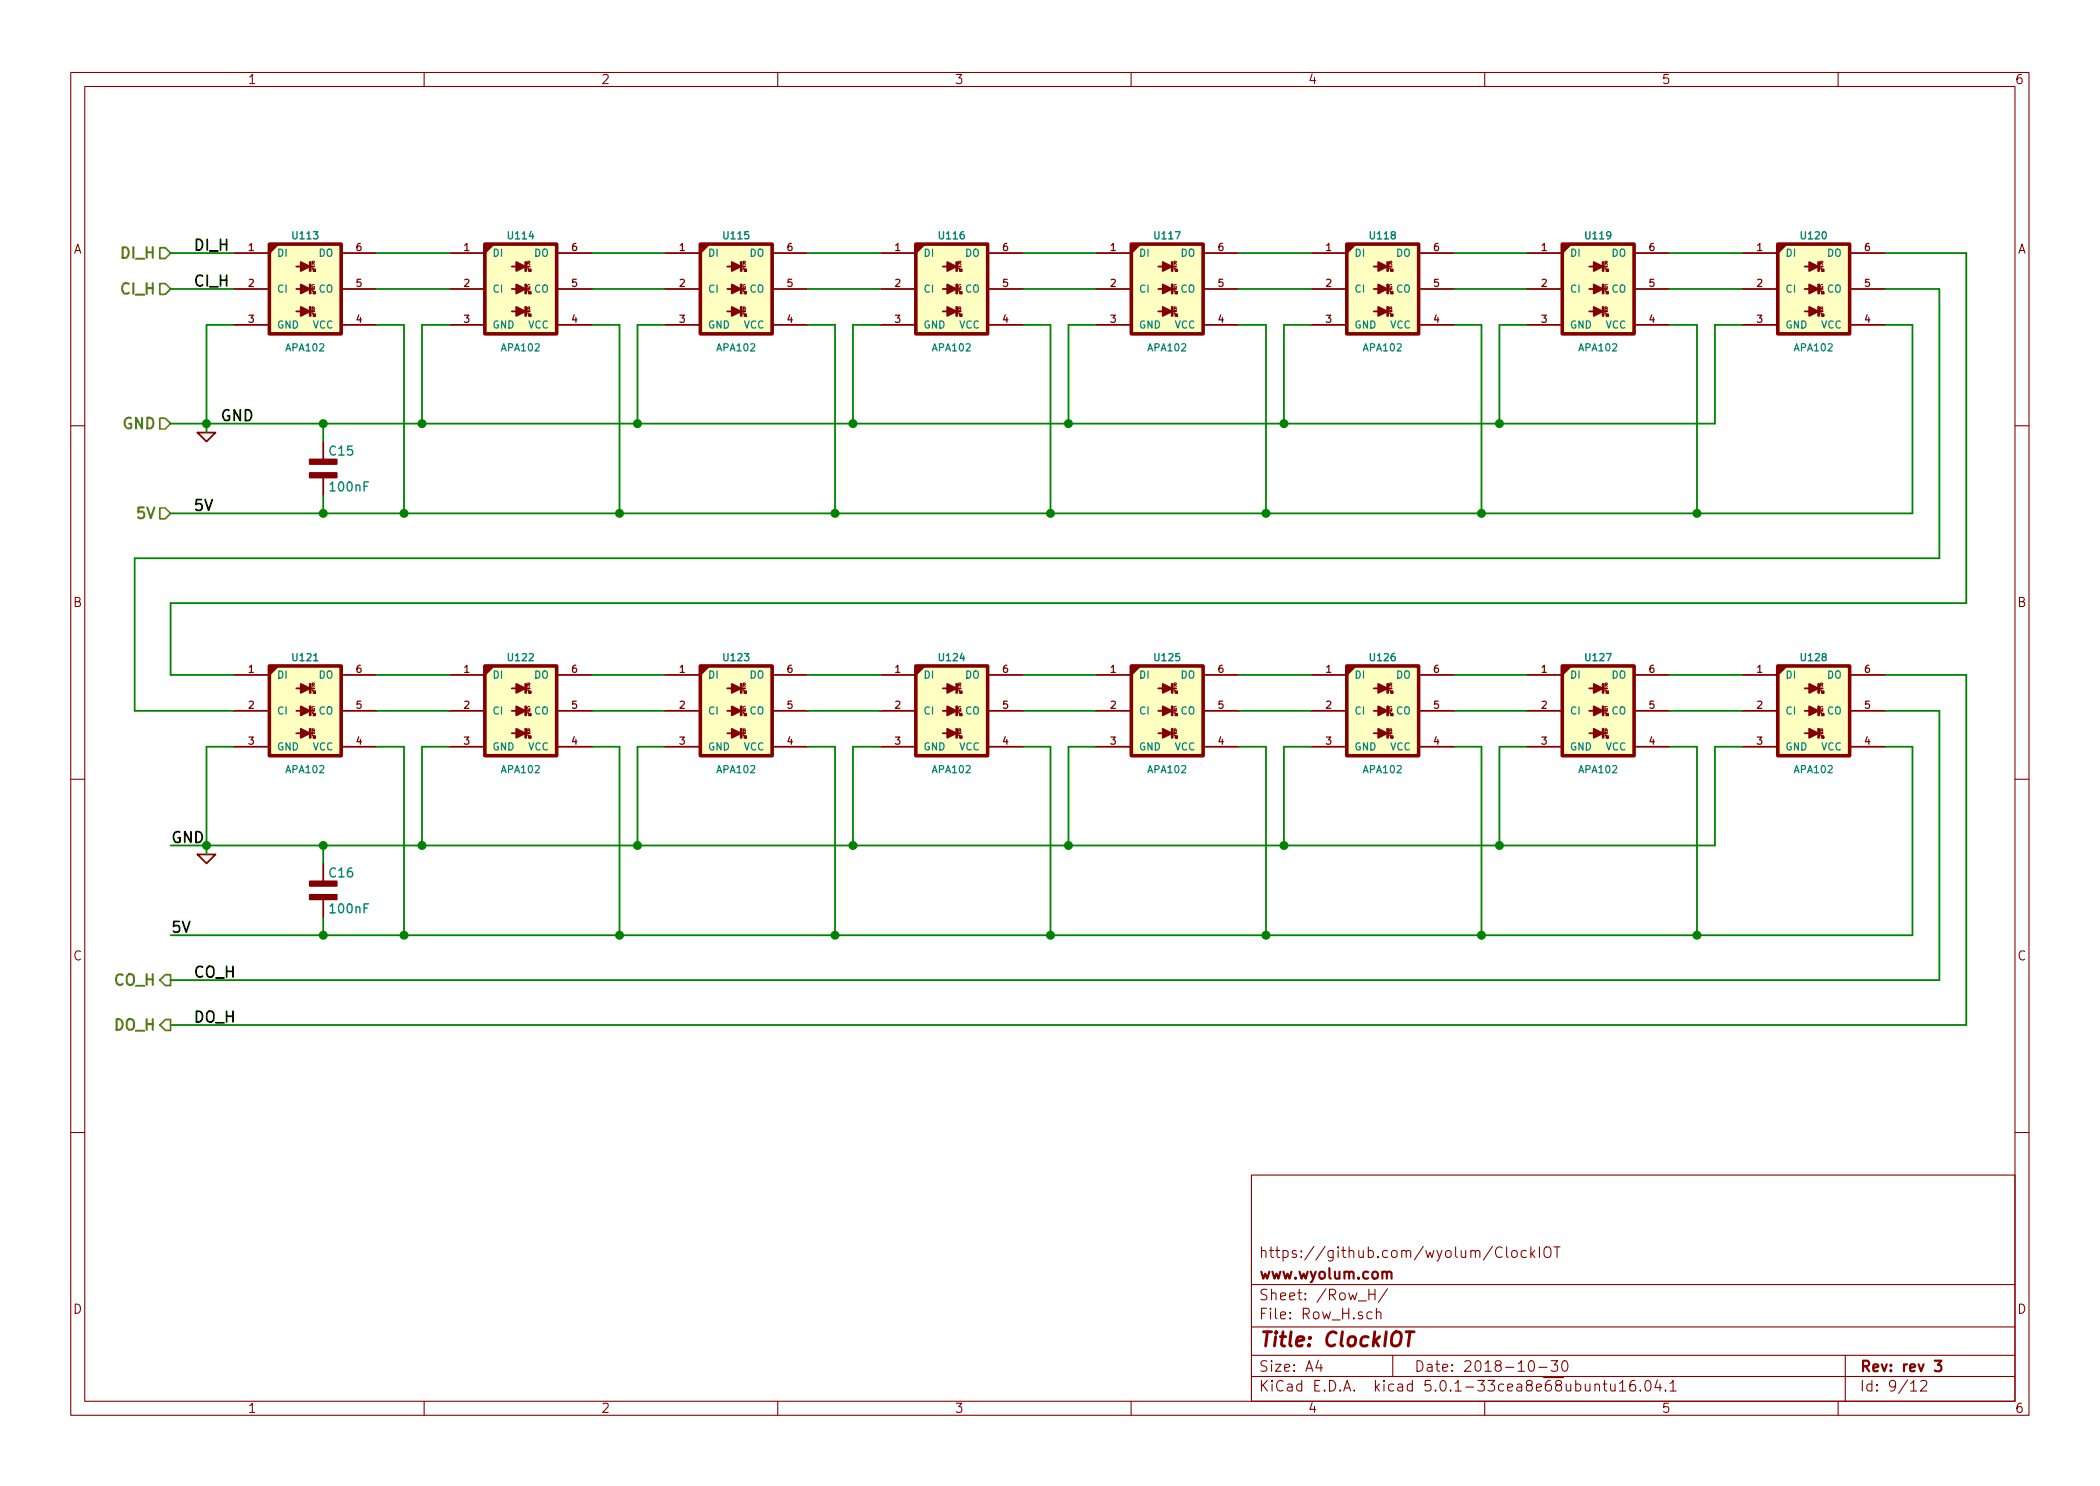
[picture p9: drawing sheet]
<svg xmlns="http://www.w3.org/2000/svg" width="297mm" height="210mm" viewBox="0 0 297 210" stroke-linecap="round" stroke-linejoin="round" font-family="sans-serif">
<g fill="none" stroke="#840000" stroke-width=".15">
<path d="M10 10.3h277v189.9h-277zM12 12.2h273v186.1h-273zM60 10.3v1.9M110 10.3v1.9M160 10.3v1.9M210 10.3v1.9M260 10.3v1.9M10 60.2h2M285 60.2h2M10 110.3h2M285 110.3h2M10 160.2h2"/>
<path d="M177 166.3h108v32h-108zM212.5 176.6a.6 .6 0 0 0-.8 0 .6 .6 0 0 0-.2 .7 .58 .58 0 0 0 .3 .6 .58 .58 0 0 0 .7-.1M213.1 176.4v1.3l.2 .2M213.9 177.1a.41 .41 0 0 1 .7 .1v.4a.41 .41 0 0 1-.4 .3 .41 .41 0 0 1-.4-.3zM215.9 177a.48 .48 0 0 0-.7 .2v.4a.48 .48 0 0 0 .7 .2M216.5 176.4v1.5M216.7 177.4l.4 .5M217.1 176.9l-.6 .6M217.8 176.4v1.5M218.6 176.5a.5 .5 0 0 1 .5 0 .5 .5 0 0 1 .3 .4v.5a.5 .5 0 0 1-.5 .5 .5 .5 0 0 1-.5-.5v-.5zM219.8 176.4h.9M220.2 176.4v1.5"/>
<path d="M285 160.2h2M60 198.3v1.9M110 198.3v1.9M160 198.3v1.9M177 194.8h108M177 191.8h108M177 187.8h108M177 181.8h108M186.5 192.5l-.4 1h1M186.8 193v1M193.6 182.4v1.5M193.6 183.1h.9"/>
<path d="M194.1 185.7a.48 .48 0 0 0-.7 0l-.1 .2 .1 .6a.48 .48 0 0 0 .7 0M194.5 182.4v1.5M194.7 185.7a.39 .39 0 0 1 .6 .1v.8M194.7 185.1v1.5M196.3 182.3l-1.3 2M197 191.8v3M210 198.3v1.9M216.3 192.7a.35 .35 0 0 1 .4-.2 .35 .35 0 0 1 .3 .3 .78 .78 0 0 1-.4 1.2 .87 .87 0 0 1-.3-1.3zM217.7 193.5h1.1M219.4 192.5h.9l-.5 .6 .4 .1a.65 .65 0 0 1 .1 .7l-.3 .1h-.4l-.2-.1M221.1 192.6a.36 .36 0 0 1 .6 .2 .77 .77 0 0 1-.4 1.2 1 1 0 0 1-.2-1.4zM226.7 195.8h.6"/>
<path d="M226.9 195.3v1.3l.3 .2h.1M227.8 195.8l.1 .9a.4 .4 0 0 0 .5 0M228.4 195.8v1M229.1 195.8l.3-.3 .1-.2v1.5M229.1 196.8h.8M231.2 195.3a.59 .59 0 0 0-.7 .7l.1 .7a.51 .51 0 0 0 .7 0 .61 .61 0 0 0-.1-.7 .57 .57 0 0 0-.6 0l-.1 .2M232 196.7v.1v-.1v.1M232.9 195.4a.37 .37 0 0 1 .6 .2 .77 .77 0 0 1-.5 1.2l-.2-.1a1.26 1.26 0 0 1 .1-1.3zM234.4 195.2l-.3 1.1h.9M234.8 195.8v1M235.6 196.7h.1l-.1 .1-.1-.1h.1v.1M236.2 195.8l.3-.3 .2-.2v1.5"/>
<path d="M236.2 196.8h.9M260 198.3v1.9M261 191.8v6.5M270.3 195.8l.3-.3 .1-.2v1.5M270.3 196.8h.8M271.7 195.5l.2-.2 .5 .1a.4 .4 0 0 1 .1 .6l-.9 .8h.9"/>
</g>
<path d="M196.2 180.1a.36 .36 0 0 1 .3-.2 .36 .36 0 0 1 .3 .2v.8M273.7 192.5h.9l-.5 .6 .4 .1 .1 .2-.1 .5-.2 .1h-.4l-.2-.1" fill="none" stroke="#840000" stroke-width=".3"/>
<path d="M198.9 188.4h1.1M199.4 188.4l-.2 2" fill="none" stroke="#840000" stroke-width=".41"/>
<path d="M22.6 35h.8l.7 .8-.7 .8h-.8zM22.6 59.2h.8l.7 .7-.7 .8h-.8zM22.6 40.1h.8l.7 .8-.7 .8h-.8zM22.6 71.9h.8l.7 .7-.7 .8h-.8zM23.4 137.9h.7v1.5h-.7l-.8-.7zM23.4 144.3h.7v1.5h-.7l-.8-.8z" fill="none" stroke="#848400" stroke-width=".25"/>
<g fill="#ffffc2" stroke="#ffffc2" stroke-width=".14">
<path d="M38.1 34.5h10.2v12.7h-10.2z"/>
<path d="M68.6 34.5h10.1v12.7h-10.1z"/>
<path d="M99.1 34.5h10.1v12.7h-10.1z"/>
<path d="M129.5 34.5h10.2v12.7h-10.2z"/>
<path d="M160 34.5h10.2v12.7h-10.2z"/>
<path d="M190.5 34.5h10.2v12.7h-10.2z"/>
<path d="M221 34.5h10.1v12.7h-10.1z"/>
<path d="M251.5 34.5h10.1v12.7h-10.1z"/>
<path d="M38.1 94.2h10.2v12.7h-10.2z"/>
<path d="M68.6 94.2h10.1v12.7h-10.1z"/>
<path d="M99.1 94.2h10.1v12.7h-10.1z"/>
<path d="M129.5 94.2h10.2v12.7h-10.2z"/>
<path d="M160 94.2h10.2v12.7h-10.2z"/>
<path d="M190.5 94.2h10.2v12.7h-10.2z"/>
<path d="M221 94.2h10.1v12.7h-10.1z"/>
<path d="M251.5 94.2h10.1v12.7h-10.1z"/>
</g>
<g fill="none" stroke="#840000" stroke-width=".51">
<path d="M38.1 34.5h10.2v12.7h-10.2zM68.6 34.5h10.1v12.7h-10.1zM99.1 34.5h10.1v12.7h-10.1zM129.5 34.5h10.2v12.7h-10.2zM160 34.5h10.2v12.7h-10.2zM190.5 34.5h10.2v12.7h-10.2zM221 34.5h10.1v12.7h-10.1zM251.5 34.5h10.1v12.7h-10.1zM38.1 94.2h10.2v12.7h-10.2zM68.6 94.2h10.1v12.7h-10.1zM99.1 94.2h10.1v12.7h-10.1zM129.5 94.2h10.2v12.7h-10.2z"/>
<path d="M160 94.2h10.2v12.7h-10.2zM190.5 94.2h10.2v12.7h-10.2zM221 94.2h10.1v12.7h-10.1zM251.5 94.2h10.1v12.7h-10.1z"/>
</g>
<g fill="none" stroke="#840000" stroke-width=".25">
<path d="M33 35.8h5.1M41.9 37.7h.6M43.8 37.1h.1v1.2h-.1zM43.8 37.7h.6M44.2 38l.4 .3v-.2l-.3 .2h.3M48.3 35.8h5M63.5 35.8h5.1M72.4 37.7h.6M74.3 37.1h.1v1.2h-.1zM74.3 37.7h.6M74.7 38l.4 .3v-.2l-.3 .2h.3M78.7 35.8h5.1"/>
<path d="M94 35.8h5.1M102.9 37.7h.6M104.8 37.1h.1v1.2h-.1zM104.8 37.7h.6M105.2 38l.3 .3v-.2l-.2 .2h.2M109.2 35.8h5.1M124.5 35.8h5M133.3 37.7h.7M135.3 37.1h.1v1.2h-.1zM135.3 37.7h.6M135.6 38l.4 .3v-.2l-.2 .2h.2M139.7 35.8h5.1"/>
<path d="M154.9 35.8h5.1M163.8 37.7h.7M165.7 37.1h.2v1.2h-.2zM165.7 37.7h.7M166.1 38l.4 .3v-.2l-.3 .2h.3M170.2 35.8h5.1M185.4 35.8h5.1M194.3 37.7h.6M196.2 37.1h.1v1.2h-.1zM196.2 37.7h.6M196.6 38l.4 .3v-.2l-.3 .2h.3M200.7 35.8h5"/>
<path d="M215.9 35.8h5.1M224.8 37.7h.6M226.7 37.1h.1v1.2h-.1zM226.7 37.7h.6M227.1 38l.4 .3v-.2l-.3 .2h.3M231.1 35.8h5.1M246.4 35.8h5.1M255.3 37.7h.6M257.2 37.1h.1v1.2h-.1zM257.2 37.7h.6M257.6 38l.3 .3v-.2l-.2 .2h.2M261.6 35.8h5.1"/>
<path d="M33 40.9h5.1M33 46h5.1M41.9 44.1h.6M41.9 40.9h.6M43.8 43.4h.1v1.3h-.1zM43.8 40.3h.1v1.2h-.1zM43.8 44.1h.6M43.8 40.9h.6M44.2 44.3l.4 .4v-.3l-.3 .3h.3M44.2 41.1l.4 .4v-.2l-.3 .2h.3M48.3 40.9h5M48.3 46h5"/>
<path d="M63.5 40.9h5.1M63.5 46h5.1M72.4 44.1h.6M72.4 40.9h.6M74.3 43.4h.1v1.3h-.1zM74.3 40.3h.1v1.2h-.1zM74.3 44.1h.6M74.3 40.9h.6M74.7 44.3l.4 .4v-.3l-.3 .3h.3M74.7 41.1l.4 .4v-.2l-.3 .2h.3M78.7 40.9h5.1M78.7 46h5.1"/>
<path d="M94 40.9h5.1M94 46h5.1M102.9 44.1h.6M102.9 40.9h.6M104.8 43.4h.1v1.3h-.1zM104.8 40.3h.1v1.2h-.1zM104.8 44.1h.6M104.8 40.9h.6M105.2 44.3l.3 .4v-.3l-.2 .3h.2M105.2 41.1l.3 .4v-.2l-.2 .2h.2M109.2 40.9h5.1M109.2 46h5.1"/>
<path d="M124.5 40.9h5M124.5 46h5M133.3 44.1h.7M133.3 40.9h.7M135.3 43.4h.1v1.3h-.1zM135.3 40.3h.1v1.2h-.1zM135.3 44.1h.6M135.3 40.9h.6M135.6 44.3l.4 .4v-.3l-.2 .3h.2M135.6 41.1l.4 .4v-.2l-.2 .2h.2M139.7 40.9h5.1M139.7 46h5.1"/>
<path d="M154.9 40.9h5.1M154.9 46h5.1M163.8 44.1h.7M163.8 40.9h.7M165.7 43.4h.2v1.3h-.2zM165.7 40.3h.2v1.2h-.2zM165.7 44.1h.7M165.7 40.9h.7M166.1 44.3l.4 .4v-.3l-.3 .3h.3M166.1 41.1l.4 .4v-.2l-.3 .2h.3M170.2 40.9h5.1M170.2 46h5.1"/>
<path d="M185.4 40.9h5.1M185.4 46h5.1M194.3 44.1h.6M194.3 40.9h.6M196.2 43.4h.1v1.3h-.1zM196.2 40.3h.1v1.2h-.1zM196.2 44.1h.6M196.2 40.9h.6M196.6 44.3l.4 .4v-.3l-.3 .3h.3M196.6 41.1l.4 .4v-.2l-.3 .2h.3M200.7 40.9h5M200.7 46h5"/>
<path d="M215.9 40.9h5.1M215.9 46h5.1M224.8 44.1h.6M224.8 40.9h.6M226.7 43.4h.1v1.3h-.1zM226.7 40.3h.1v1.2h-.1zM226.7 44.1h.6M226.7 40.9h.6M227.1 44.3l.4 .4v-.3l-.3 .3h.3M227.1 41.1l.4 .4v-.2l-.3 .2h.3M231.1 40.9h5.1M231.1 46h5.1"/>
<path d="M246.4 40.9h5.1M246.4 46h5.1M255.3 44.1h.6M255.3 40.9h.6M257.2 43.4h.1v1.3h-.1zM257.2 40.3h.1v1.2h-.1zM257.2 44.1h.6M257.2 40.9h.6M257.6 44.3l.3 .4v-.3l-.2 .3h.2M257.6 41.1l.3 .4v-.2l-.2 .2h.2M261.6 40.9h5.1M261.6 46h5.1"/>
<path d="M27.9 61.2h2.6l-1.3 1.3zM45.7 62.5v2.5M45.7 67.6v2.5M33 95.5h5.1M41.9 97.4h.6M43.8 99.9h.1v1.3h-.1zM43.8 96.8h.1v1.2h-.1zM43.8 97.4h.6M44.2 97.7l.4 .3v-.2l-.3 .2h.3M48.3 95.5h5M63.5 95.5h5.1M72.4 97.4h.6"/>
<path d="M74.3 99.9h.1v1.3h-.1zM74.3 96.8h.1v1.2h-.1zM74.3 97.4h.6M74.7 97.7l.4 .3v-.2l-.3 .2h.3M78.7 95.5h5.1M94 95.5h5.1M102.9 97.4h.6M104.8 99.9h.1v1.3h-.1zM104.8 96.8h.1v1.2h-.1zM104.8 97.4h.6M105.2 97.7l.3 .3v-.2l-.2 .2h.2M109.2 95.5h5.1"/>
<path d="M124.5 95.5h5M133.3 97.4h.7M135.3 99.9h.1v1.3h-.1zM135.3 96.8h.1v1.2h-.1zM135.3 97.4h.6M135.6 97.7l.4 .3v-.2l-.2 .2h.2M139.7 95.5h5.1M154.9 95.5h5.1M163.8 97.4h.7M165.7 99.9h.2v1.3h-.2zM165.7 96.8h.2v1.2h-.2zM165.7 97.4h.7"/>
<path d="M166.1 97.7l.4 .3v-.2l-.3 .2h.3M170.2 95.5h5.1M185.4 95.5h5.1M194.3 97.4h.6M196.2 99.9h.1v1.3h-.1zM196.2 96.8h.1v1.2h-.1zM196.2 97.4h.6M196.6 97.7l.4 .3v-.2l-.3 .2h.3M200.7 95.5h5M215.9 95.5h5.1M224.8 97.4h.6M226.7 99.9h.1v1.3h-.1z"/>
<path d="M226.7 96.8h.1v1.2h-.1zM226.7 97.4h.6M227.1 97.7l.4 .3v-.2l-.3 .2h.3M231.1 95.5h5.1M246.4 95.5h5.1M255.3 97.4h.6M257.2 99.9h.1v1.3h-.1zM257.2 96.8h.1v1.2h-.1zM257.2 97.4h.6M257.6 97.7l.3 .3v-.2l-.2 .2h.2M261.6 95.5h5.1M33 100.6h5.1"/>
<path d="M33 105.7h5.1M41.9 103.8h.6M41.9 100.6h.6M43.8 103.1h.1v1.3h-.1zM43.8 103.8h.6M43.8 100.6h.6M44.2 104l.4 .4v-.3l-.3 .3h.3M44.2 100.8l.4 .4v-.2l-.3 .2h.3M48.3 100.6h5M48.3 105.7h5M63.5 100.6h5.1M63.5 105.7h5.1"/>
<path d="M72.4 103.8h.6M72.4 100.6h.6M74.3 103.1h.1v1.3h-.1zM74.3 103.8h.6M74.3 100.6h.6M74.7 104l.4 .4v-.3l-.3 .3h.3M74.7 100.8l.4 .4v-.2l-.3 .2h.3M78.7 100.6h5.1M78.7 105.7h5.1M94 100.6h5.1M94 105.7h5.1M102.9 103.8h.6"/>
<path d="M102.9 100.6h.6M104.8 103.1h.1v1.3h-.1zM104.8 103.8h.6M104.8 100.6h.6M105.2 104l.3 .4v-.3l-.2 .3h.2M105.2 100.8l.3 .4v-.2l-.2 .2h.2M109.2 100.6h5.1M109.2 105.7h5.1M124.5 100.6h5M124.5 105.7h5M133.3 103.8h.7M133.3 100.6h.7"/>
<path d="M135.3 103.1h.1v1.3h-.1zM135.3 103.8h.6M135.3 100.6h.6M135.6 104l.4 .4v-.3l-.2 .3h.2M135.6 100.8l.4 .4v-.2l-.2 .2h.2M139.7 100.6h5.1M139.7 105.7h5.1M154.9 100.6h5.1M154.9 105.7h5.1M163.8 103.8h.7M163.8 100.6h.7M165.7 103.1h.2v1.3h-.2z"/>
<path d="M165.7 103.8h.7M165.7 100.6h.7M166.1 104l.4 .4v-.3l-.3 .3h.3M166.1 100.8l.4 .4v-.2l-.3 .2h.3M170.2 100.6h5.1M170.2 105.7h5.1M185.4 100.6h5.1M185.4 105.7h5.1M194.3 103.8h.6M194.3 100.6h.6M196.2 103.1h.1v1.3h-.1zM196.2 103.8h.6"/>
<path d="M196.2 100.6h.6M196.6 104l.4 .4v-.3l-.3 .3h.3M196.6 100.8l.4 .4v-.2l-.3 .2h.3M200.7 100.6h5M200.7 105.7h5M215.9 100.6h5.1M215.9 105.7h5.1M224.8 103.8h.6M224.8 100.6h.6M226.7 103.1h.1v1.3h-.1zM226.7 103.8h.6M226.7 100.6h.6"/>
<path d="M227.1 104l.4 .4v-.3l-.3 .3h.3M227.1 100.8l.4 .4v-.2l-.3 .2h.3M231.1 100.6h5.1M231.1 105.7h5.1M246.4 100.6h5.1M246.4 105.7h5.1M255.3 103.8h.6M255.3 100.6h.6M257.2 103.1h.1v1.3h-.1zM257.2 103.8h.6M257.2 100.6h.6M257.6 104l.3 .4v-.3l-.2 .3h.2"/>
<path d="M257.6 100.8l.3 .4v-.2l-.2 .2h.2M261.6 100.6h5.1M261.6 105.7h5.1M27.9 120.9h2.6l-1.3 1.3zM45.7 122.2v2.5M45.7 127.2v2.6"/>
</g>
<g fill="#840000" stroke="#840000" stroke-width=".25">
<path d="M38.1 34.5h1.3l-1.3 1.3z"/>
<path d="M42.5 43.4l1.3 .7-1.3 .6z"/>
<path d="M42.5 40.3l1.3 .6-1.3 .6z"/>
<path d="M42.5 37.1l1.3 .6-1.3 .6z"/>
<path d="M43.8 65h3.8v.7h-3.8z"/>
<path d="M43.8 66.9h3.8v.7h-3.8z"/>
<path d="M68.6 34.5h1.2l-1.2 1.3z"/>
<path d="M73 43.4l1.3 .7-1.3 .6z"/>
<path d="M73 40.3l1.3 .6-1.3 .6z"/>
<path d="M73 37.1l1.3 .6-1.3 .6z"/>
<path d="M99.1 34.5h1.2l-1.2 1.3z"/>
<path d="M103.5 43.4l1.3 .7-1.3 .6z"/>
<path d="M103.5 40.3l1.3 .6-1.3 .6z"/>
<path d="M103.5 37.1l1.3 .6-1.3 .6z"/>
<path d="M129.5 34.5h1.3l-1.3 1.3z"/>
<path d="M134 43.4l1.3 .7-1.3 .6z"/>
<path d="M134 40.3l1.3 .6-1.3 .6z"/>
<path d="M134 37.1l1.3 .6-1.3 .6z"/>
<path d="M160 34.5h1.3l-1.3 1.3z"/>
<path d="M164.5 43.4l1.2 .7-1.2 .6z"/>
<path d="M164.5 40.3l1.2 .6-1.2 .6z"/>
<path d="M164.5 37.1l1.2 .6-1.2 .6z"/>
<path d="M190.5 34.5h1.3l-1.3 1.3z"/>
<path d="M194.9 43.4l1.3 .7-1.3 .6z"/>
<path d="M194.9 40.3l1.3 .6-1.3 .6z"/>
<path d="M194.9 37.1l1.3 .6-1.3 .6z"/>
<path d="M221 34.5h1.2l-1.2 1.3z"/>
<path d="M225.4 43.4l1.3 .7-1.3 .6z"/>
<path d="M225.4 40.3l1.3 .6-1.3 .6z"/>
<path d="M225.4 37.1l1.3 .6-1.3 .6z"/>
<path d="M251.5 34.5h1.2l-1.2 1.3z"/>
<path d="M255.9 43.4l1.3 .7-1.3 .6z"/>
<path d="M255.9 40.3l1.3 .6-1.3 .6z"/>
<path d="M255.9 37.1l1.3 .6-1.3 .6z"/>
<path d="M38.1 94.2h1.3l-1.3 1.3z"/>
<path d="M42.5 103.1l1.3 .7-1.3 .6z"/>
<path d="M42.5 99.9l1.3 .7-1.3 .6z"/>
<path d="M42.5 96.8l1.3 .6-1.3 .6z"/>
<path d="M43.8 124.7h3.8v.6h-3.8z"/>
<path d="M43.8 126.6h3.8v.6h-3.8z"/>
<path d="M68.6 94.2h1.2l-1.2 1.3z"/>
<path d="M73 103.1l1.3 .7-1.3 .6z"/>
<path d="M73 99.9l1.3 .7-1.3 .6z"/>
<path d="M73 96.8l1.3 .6-1.3 .6z"/>
<path d="M99.1 94.2h1.2l-1.2 1.3z"/>
<path d="M103.5 103.1l1.3 .7-1.3 .6z"/>
<path d="M103.5 99.9l1.3 .7-1.3 .6z"/>
<path d="M103.5 96.8l1.3 .6-1.3 .6z"/>
<path d="M129.5 94.2h1.3l-1.3 1.3z"/>
<path d="M134 103.1l1.3 .7-1.3 .6z"/>
<path d="M134 99.9l1.3 .7-1.3 .6z"/>
<path d="M134 96.8l1.3 .6-1.3 .6z"/>
<path d="M160 94.2h1.3l-1.3 1.3z"/>
<path d="M164.5 103.1l1.2 .7-1.2 .6z"/>
<path d="M164.5 99.9l1.2 .7-1.2 .6z"/>
<path d="M164.5 96.8l1.2 .6-1.2 .6z"/>
<path d="M190.5 94.2h1.3l-1.3 1.3z"/>
<path d="M194.9 103.1l1.3 .7-1.3 .6z"/>
<path d="M194.9 99.9l1.3 .7-1.3 .6z"/>
<path d="M194.9 96.8l1.3 .6-1.3 .6z"/>
<path d="M221 94.2h1.2l-1.2 1.3z"/>
<path d="M225.4 103.1l1.3 .7-1.3 .6z"/>
<path d="M225.4 99.9l1.3 .7-1.3 .6z"/>
<path d="M225.4 96.8l1.3 .6-1.3 .6z"/>
<path d="M251.5 94.2h1.2l-1.2 1.3z"/>
<path d="M255.9 103.1l1.3 .7-1.3 .6z"/>
<path d="M255.9 99.9l1.3 .7-1.3 .6z"/>
<path d="M255.9 96.8l1.3 .6-1.3 .6z"/>
</g>
<g fill="none" stroke="#008400" stroke-width=".25">
<path d="M24.1 35.8h8.9M53.3 35.8h10.2M83.8 35.8h10.2M114.3 35.8h10.2M144.8 35.8h10.1M175.3 35.8h10.1M205.7 35.8h10.2M236.2 35.8h10.2M266.7 35.8h11.4v49.5h-254v10.2h8.9M24.1 40.9h8.9M33 46h-3.8v15.2M45.7 59.9v2.6"/>
<path d="M53.3 40.9h10.2M53.3 46h3.8v26.6M63.5 46h-3.8v13.9M83.8 40.9h10.2M83.8 46h3.8v26.6M94 46h-3.8v13.9M114.3 40.9h10.2M114.3 46h3.8v26.6M124.5 46h-3.9v13.9M144.8 40.9h10.1M144.8 46h3.8v26.6M154.9 46h-3.8v13.9"/>
<path d="M175.3 40.9h10.1M175.3 46h3.8v26.6M185.4 46h-3.8v13.9M205.7 40.9h10.2M205.7 46h3.8v26.6M215.9 46h-3.8v13.9M236.2 40.9h10.2M236.2 46h3.8v26.6M246.4 46h-3.8v13.9h-218.5M266.7 40.9h7.6v38.1h-255.3v21.6h14M266.7 46h3.8v26.6h-246.4M45.7 70.1v2.5"/>
<path d="M53.3 95.5h10.2M83.8 95.5h10.2M114.3 95.5h10.2M144.8 95.5h10.1M175.3 95.5h10.1M205.7 95.5h10.2M236.2 95.5h10.2M266.7 95.5h11.4v49.5h-254M33 105.7h-3.8v15.2M45.7 119.6v2.6M53.3 105.7h3.8v26.6M53.3 100.6h10.2"/>
<path d="M63.5 105.7h-3.8v13.9M83.8 105.7h3.8v26.6M83.8 100.6h10.2M94 105.7h-3.8v13.9M114.3 105.7h3.8v26.6M114.3 100.6h10.2M124.5 105.7h-3.9v13.9M144.8 105.7h3.8v26.6M144.8 100.6h10.1M154.9 105.7h-3.8v13.9M175.3 105.7h3.8v26.6M175.3 100.6h10.1"/>
<path d="M185.4 105.7h-3.8v13.9M205.7 105.7h3.8v26.6M205.7 100.6h10.2M215.9 105.7h-3.8v13.9M236.2 105.7h3.8v26.6M236.2 100.6h10.2M246.4 105.7h-3.8v13.9h-218.5M266.7 100.6h7.6v38.1h-250.2M266.7 105.7h3.8v26.6h-246.4M45.7 129.8v2.5"/>
</g>
<g fill="#008400" stroke="#008400" stroke-width=".25">
<circle cx="45.7" cy="72.6" r=".51"/>
<circle cx="45.7" cy="59.9" r=".51"/>
<circle cx="29.2" cy="59.9" r=".51"/>
<circle cx="59.7" cy="59.9" r=".51"/>
<circle cx="57.2" cy="72.6" r=".51"/>
<circle cx="87.6" cy="72.6" r=".51"/>
<circle cx="90.2" cy="59.9" r=".51"/>
<circle cx="118.1" cy="72.6" r=".51"/>
<circle cx="120.7" cy="59.9" r=".51"/>
<circle cx="148.6" cy="72.6" r=".51"/>
<circle cx="151.1" cy="59.9" r=".51"/>
<circle cx="179.1" cy="72.6" r=".51"/>
<circle cx="181.6" cy="59.9" r=".51"/>
<circle cx="209.6" cy="72.6" r=".51"/>
<circle cx="212.1" cy="59.9" r=".51"/>
<circle cx="240" cy="72.6" r=".51"/>
<circle cx="45.7" cy="132.3" r=".51"/>
<circle cx="45.7" cy="119.6" r=".51"/>
<circle cx="29.2" cy="119.6" r=".51"/>
<circle cx="59.7" cy="119.6" r=".51"/>
<circle cx="57.2" cy="132.3" r=".51"/>
<circle cx="87.6" cy="132.3" r=".51"/>
<circle cx="90.2" cy="119.6" r=".51"/>
<circle cx="118.1" cy="132.3" r=".51"/>
<circle cx="120.7" cy="119.6" r=".51"/>
<circle cx="148.6" cy="132.3" r=".51"/>
<circle cx="151.1" cy="119.6" r=".51"/>
<circle cx="179.1" cy="132.3" r=".51"/>
<circle cx="181.6" cy="119.6" r=".51"/>
<circle cx="209.6" cy="132.3" r=".51"/>
<circle cx="212.1" cy="119.6" r=".51"/>
<circle cx="240" cy="132.3" r=".51"/>
</g>
<text font-size="2.8" fill="#840000" x="178" y="190.5">Title: ClockIOT</text>
<g font-size="2.1">
<text x="27.3" y="35.5">DI_H</text>
<text x="27.3" y="40.5">CI_H</text>
<text x="31.1" y="59.6">GND</text>
<text x="27.3" y="72.3">5V</text>
<text x="24.1" y="119.3">GND</text>
<text x="24.1" y="132">5V</text>
<text x="27.3" y="138.3">CO_H</text>
<text x="27.3" y="144.7">DO_H</text>
</g>
<g font-size="2.1" fill="#848400">
<text x="17.4" y="36.6">DI_H</text>
<text x="17.4" y="41.7">CI_H</text>
<text x="17.5" y="60.7">GND</text>
<text x="19.6" y="73.4">5V</text>
<text x="16.3" y="139.4">CO_H</text>
<text x="16.3" y="145.8">DO_H</text>
</g>
<g font-size="2.1" fill="#840000">
<text x="178" y="178">https://github.com/wyolum/ClockIOT</text>
<text x="178" y="184">Sheet: /Row_H/</text>
<text x="178" y="181">www.wyolum.com</text>
<text x="178" y="186.7">File: Row_H.sch</text>
<text x="178" y="196.9">KiCad E.D.A. kicad 5.0.1-33cea8e68ubuntu16.04.1</text>
<text x="178" y="194.1">Size: A4</text>
<text x="200" y="194.1">Date: 2018-10-30</text>
<text x="263" y="194.1">Rev: rev 3</text>
<text x="263" y="196.9">Id: 9/12</text>
</g>
<g font-size="1.8" fill="#840000">
<text x="35" y="11.9">1</text>
<text x="85" y="11.9">2</text>
<text x="135" y="11.9">3</text>
<text x="185" y="11.9">4</text>
<text x="235" y="11.9">5</text>
<text x="285" y="11.9">6</text>
<text x="10.4" y="35.9">A</text>
<text x="285.4" y="35.9">A</text>
<text x="10.4" y="85.9">B</text>
<text x="285.4" y="85.9">B</text>
<text x="10.4" y="135.9">C</text>
<text x="285.4" y="135.9">C</text>
<text x="10.4" y="185.9">D</text>
<text x="285.4" y="185.9">D</text>
<text x="35" y="199.9">1</text>
<text x="85" y="199.9">2</text>
<text x="135" y="199.9">3</text>
<text x="185" y="199.9">4</text>
<text x="235" y="199.9">5</text>
<text x="285" y="199.9">6</text>
</g>
<g font-size="1.8" fill="#008484">
<text x="46.7" y="64.5">C15</text>
<text x="46.8" y="69.5">100nF</text>
<text x="46.7" y="124.1">C16</text>
<text x="46.8" y="129.2">100nF</text>
</g>
<g font-size="1.4" fill="#840000">
<text x="35.2" y="35.5">1</text>
<text x="50.4" y="35.5">6</text>
<text x="65.7" y="35.5">1</text>
<text x="80.9" y="35.5">6</text>
<text x="96.1" y="35.5">1</text>
<text x="111.4" y="35.5">6</text>
<text x="126.6" y="35.5">1</text>
<text x="141.9" y="35.5">6</text>
<text x="157.1" y="35.5">1</text>
<text x="172.3" y="35.5">6</text>
<text x="187.6" y="35.5">1</text>
<text x="202.8" y="35.5">6</text>
<text x="218.1" y="35.5">1</text>
<text x="233.3" y="35.5">6</text>
<text x="248.5" y="35.5">1</text>
<text x="263.8" y="35.5">6</text>
<text x="35.2" y="40.6">2</text>
<text x="50.4" y="40.6">5</text>
<text x="65.7" y="40.6">2</text>
<text x="80.9" y="40.6">5</text>
<text x="96.1" y="40.6">2</text>
<text x="111.4" y="40.6">5</text>
<text x="126.6" y="40.6">2</text>
<text x="141.9" y="40.6">5</text>
<text x="157.1" y="40.6">2</text>
<text x="172.3" y="40.6">5</text>
<text x="187.6" y="40.6">2</text>
<text x="202.8" y="40.6">5</text>
<text x="218.1" y="40.6">2</text>
<text x="233.3" y="40.6">5</text>
<text x="248.5" y="40.6">2</text>
<text x="263.8" y="40.6">5</text>
<text x="35.2" y="45.7">3</text>
<text x="50.4" y="45.7">4</text>
<text x="65.7" y="45.7">3</text>
<text x="80.9" y="45.7">4</text>
<text x="96.1" y="45.7">3</text>
<text x="111.4" y="45.7">4</text>
<text x="126.6" y="45.7">3</text>
<text x="141.9" y="45.7">4</text>
<text x="157.1" y="45.7">3</text>
<text x="172.3" y="45.7">4</text>
<text x="187.6" y="45.7">3</text>
<text x="202.8" y="45.7">4</text>
<text x="218.1" y="45.7">3</text>
<text x="233.3" y="45.7">4</text>
<text x="248.5" y="45.7">3</text>
<text x="263.8" y="45.7">4</text>
<text x="35.2" y="95.2">1</text>
<text x="50.4" y="95.2">6</text>
<text x="65.7" y="95.2">1</text>
<text x="80.9" y="95.2">6</text>
<text x="96.1" y="95.2">1</text>
<text x="111.4" y="95.2">6</text>
<text x="126.6" y="95.2">1</text>
<text x="141.9" y="95.2">6</text>
<text x="157.1" y="95.2">1</text>
<text x="172.3" y="95.2">6</text>
<text x="187.6" y="95.2">1</text>
<text x="202.8" y="95.2">6</text>
<text x="218.1" y="95.2">1</text>
<text x="233.3" y="95.2">6</text>
<text x="248.5" y="95.2">1</text>
<text x="263.8" y="95.2">6</text>
<text x="35.2" y="100.3">2</text>
<text x="50.4" y="100.3">5</text>
<text x="65.7" y="100.3">2</text>
<text x="80.9" y="100.3">5</text>
<text x="96.1" y="100.3">2</text>
<text x="111.4" y="100.3">5</text>
<text x="126.6" y="100.3">2</text>
<text x="141.9" y="100.3">5</text>
<text x="157.1" y="100.3">2</text>
<text x="172.3" y="100.3">5</text>
<text x="187.6" y="100.3">2</text>
<text x="202.8" y="100.3">5</text>
<text x="218.1" y="100.3">2</text>
<text x="233.3" y="100.3">5</text>
<text x="248.5" y="100.3">2</text>
<text x="263.8" y="100.3">5</text>
<text x="35.2" y="105.4">3</text>
<text x="50.4" y="105.4">4</text>
<text x="65.7" y="105.4">3</text>
<text x="80.9" y="105.4">4</text>
<text x="96.1" y="105.4">3</text>
<text x="111.4" y="105.4">4</text>
<text x="126.6" y="105.4">3</text>
<text x="141.9" y="105.4">4</text>
<text x="157.1" y="105.4">3</text>
<text x="172.3" y="105.4">4</text>
<text x="187.6" y="105.4">3</text>
<text x="202.8" y="105.4">4</text>
<text x="218.1" y="105.4">3</text>
<text x="233.3" y="105.4">4</text>
<text x="248.5" y="105.4">3</text>
<text x="263.8" y="105.4">4</text>
</g>
<g font-size="1.4" fill="#008484">
<text x="41.5" y="33.9">U113</text>
<text x="72" y="33.9">U114</text>
<text x="102.5" y="33.9">U115</text>
<text x="132.9" y="33.9">U116</text>
<text x="163.4" y="33.9">U117</text>
<text x="193.9" y="33.9">U118</text>
<text x="224.4" y="33.9">U119</text>
<text x="254.9" y="33.9">U120</text>
<text x="39.1" y="36.3">DI</text>
<text x="39.1" y="41.4">CI</text>
<text x="45.1" y="41.4">CO</text>
<text x="45.1" y="36.3">DO</text>
<text x="69.6" y="36.3">DI</text>
<text x="69.6" y="41.4">CI</text>
<text x="75.6" y="41.4">CO</text>
<text x="75.6" y="36.3">DO</text>
<text x="100.1" y="36.3">DI</text>
<text x="100.1" y="41.4">CI</text>
<text x="106.1" y="41.4">CO</text>
<text x="106.1" y="36.3">DO</text>
<text x="130.6" y="36.3">DI</text>
<text x="130.6" y="41.4">CI</text>
<text x="136.6" y="41.4">CO</text>
<text x="136.6" y="36.3">DO</text>
<text x="161" y="36.3">DI</text>
<text x="161" y="41.4">CI</text>
<text x="167" y="41.4">CO</text>
<text x="167" y="36.3">DO</text>
<text x="191.5" y="36.3">DI</text>
<text x="191.5" y="41.4">CI</text>
<text x="197.5" y="41.4">CO</text>
<text x="197.5" y="36.3">DO</text>
<text x="222" y="36.3">DI</text>
<text x="222" y="41.4">CI</text>
<text x="228" y="41.4">CO</text>
<text x="228" y="36.3">DO</text>
<text x="252.5" y="36.3">DI</text>
<text x="252.5" y="41.4">CI</text>
<text x="258.5" y="41.4">CO</text>
<text x="258.5" y="36.3">DO</text>
<text x="39.1" y="46.5">GND</text>
<text x="44.2" y="46.5">VCC</text>
<text x="69.6" y="46.5">GND</text>
<text x="74.7" y="46.5">VCC</text>
<text x="100.1" y="46.5">GND</text>
<text x="105.2" y="46.5">VCC</text>
<text x="130.6" y="46.5">GND</text>
<text x="135.7" y="46.5">VCC</text>
<text x="161" y="46.5">GND</text>
<text x="166.2" y="46.5">VCC</text>
<text x="191.5" y="46.5">GND</text>
<text x="196.6" y="46.5">VCC</text>
<text x="222" y="46.5">GND</text>
<text x="227.1" y="46.5">VCC</text>
<text x="252.5" y="46.5">GND</text>
<text x="257.6" y="46.5">VCC</text>
<text x="40.5" y="49.7">APA102</text>
<text x="71" y="49.7">APA102</text>
<text x="101.5" y="49.7">APA102</text>
<text x="132" y="49.7">APA102</text>
<text x="162.4" y="49.7">APA102</text>
<text x="192.9" y="49.7">APA102</text>
<text x="223.4" y="49.7">APA102</text>
<text x="253.9" y="49.7">APA102</text>
<text x="41.5" y="93.5">U121</text>
<text x="72" y="93.5">U122</text>
<text x="102.5" y="93.5">U123</text>
<text x="132.9" y="93.5">U124</text>
<text x="163.4" y="93.5">U125</text>
<text x="193.9" y="93.5">U126</text>
<text x="224.4" y="93.5">U127</text>
<text x="254.9" y="93.5">U128</text>
<text x="39.1" y="96">DI</text>
<text x="39.1" y="101.1">CI</text>
<text x="45.1" y="101.1">CO</text>
<text x="45.1" y="96">DO</text>
<text x="69.6" y="96">DI</text>
<text x="69.6" y="101.1">CI</text>
<text x="75.6" y="101.1">CO</text>
<text x="75.6" y="96">DO</text>
<text x="100.1" y="96">DI</text>
<text x="100.1" y="101.1">CI</text>
<text x="106.1" y="101.1">CO</text>
<text x="106.1" y="96">DO</text>
<text x="130.6" y="96">DI</text>
<text x="130.6" y="101.1">CI</text>
<text x="136.6" y="101.1">CO</text>
<text x="136.6" y="96">DO</text>
<text x="161" y="96">DI</text>
<text x="161" y="101.1">CI</text>
<text x="167" y="101.1">CO</text>
<text x="167" y="96">DO</text>
<text x="191.5" y="96">DI</text>
<text x="191.5" y="101.1">CI</text>
<text x="197.5" y="101.1">CO</text>
<text x="197.5" y="96">DO</text>
<text x="222" y="96">DI</text>
<text x="222" y="101.1">CI</text>
<text x="228" y="101.1">CO</text>
<text x="228" y="96">DO</text>
<text x="252.5" y="96">DI</text>
<text x="252.5" y="101.1">CI</text>
<text x="258.5" y="101.1">CO</text>
<text x="258.5" y="96">DO</text>
<text x="39.1" y="106.2">GND</text>
<text x="44.2" y="106.2">VCC</text>
<text x="69.6" y="106.2">GND</text>
<text x="74.7" y="106.2">VCC</text>
<text x="100.1" y="106.2">GND</text>
<text x="105.2" y="106.2">VCC</text>
<text x="130.6" y="106.2">GND</text>
<text x="135.7" y="106.2">VCC</text>
<text x="161" y="106.2">GND</text>
<text x="166.2" y="106.2">VCC</text>
<text x="191.5" y="106.2">GND</text>
<text x="196.6" y="106.2">VCC</text>
<text x="222" y="106.2">GND</text>
<text x="227.1" y="106.2">VCC</text>
<text x="252.5" y="106.2">GND</text>
<text x="257.6" y="106.2">VCC</text>
<text x="40.5" y="109.4">APA102</text>
<text x="71" y="109.4">APA102</text>
<text x="101.5" y="109.4">APA102</text>
<text x="132" y="109.4">APA102</text>
<text x="162.4" y="109.4">APA102</text>
<text x="192.9" y="109.4">APA102</text>
<text x="223.4" y="109.4">APA102</text>
<text x="253.9" y="109.4">APA102</text>
</g>
<g font-size=".7" fill="#840000">
<text x="44" y="40.8">G</text>
<text x="44.1" y="37.5">R</text>
<text x="74.5" y="40.8">G</text>
<text x="74.5" y="37.5">R</text>
<text x="105" y="40.8">G</text>
<text x="105" y="37.5">R</text>
<text x="135.5" y="40.8">G</text>
<text x="135.5" y="37.5">R</text>
<text x="166" y="40.8">G</text>
<text x="166" y="37.5">R</text>
<text x="196.4" y="40.8">G</text>
<text x="196.5" y="37.5">R</text>
<text x="226.9" y="40.8">G</text>
<text x="226.9" y="37.5">R</text>
<text x="257.4" y="40.8">G</text>
<text x="257.4" y="37.5">R</text>
<text x="44.1" y="44">B</text>
<text x="74.5" y="44">B</text>
<text x="105" y="44">B</text>
<text x="135.5" y="44">B</text>
<text x="166" y="44">B</text>
<text x="196.5" y="44">B</text>
<text x="226.9" y="44">B</text>
<text x="257.4" y="44">B</text>
<text x="44" y="100.5">G</text>
<text x="44.1" y="97.2">R</text>
<text x="74.5" y="100.5">G</text>
<text x="74.5" y="97.2">R</text>
<text x="105" y="100.5">G</text>
<text x="105" y="97.2">R</text>
<text x="135.5" y="100.5">G</text>
<text x="135.5" y="97.2">R</text>
<text x="166" y="100.5">G</text>
<text x="166" y="97.2">R</text>
<text x="196.4" y="100.5">G</text>
<text x="196.5" y="97.2">R</text>
<text x="226.9" y="100.5">G</text>
<text x="226.9" y="97.2">R</text>
<text x="257.4" y="100.5">G</text>
<text x="257.4" y="97.2">R</text>
<text x="44.1" y="103.7">B</text>
<text x="74.5" y="103.7">B</text>
<text x="105" y="103.7">B</text>
<text x="135.5" y="103.7">B</text>
<text x="166" y="103.7">B</text>
<text x="196.5" y="103.7">B</text>
<text x="226.9" y="103.7">B</text>
<text x="257.4" y="103.7">B</text>
</g>
</svg>
